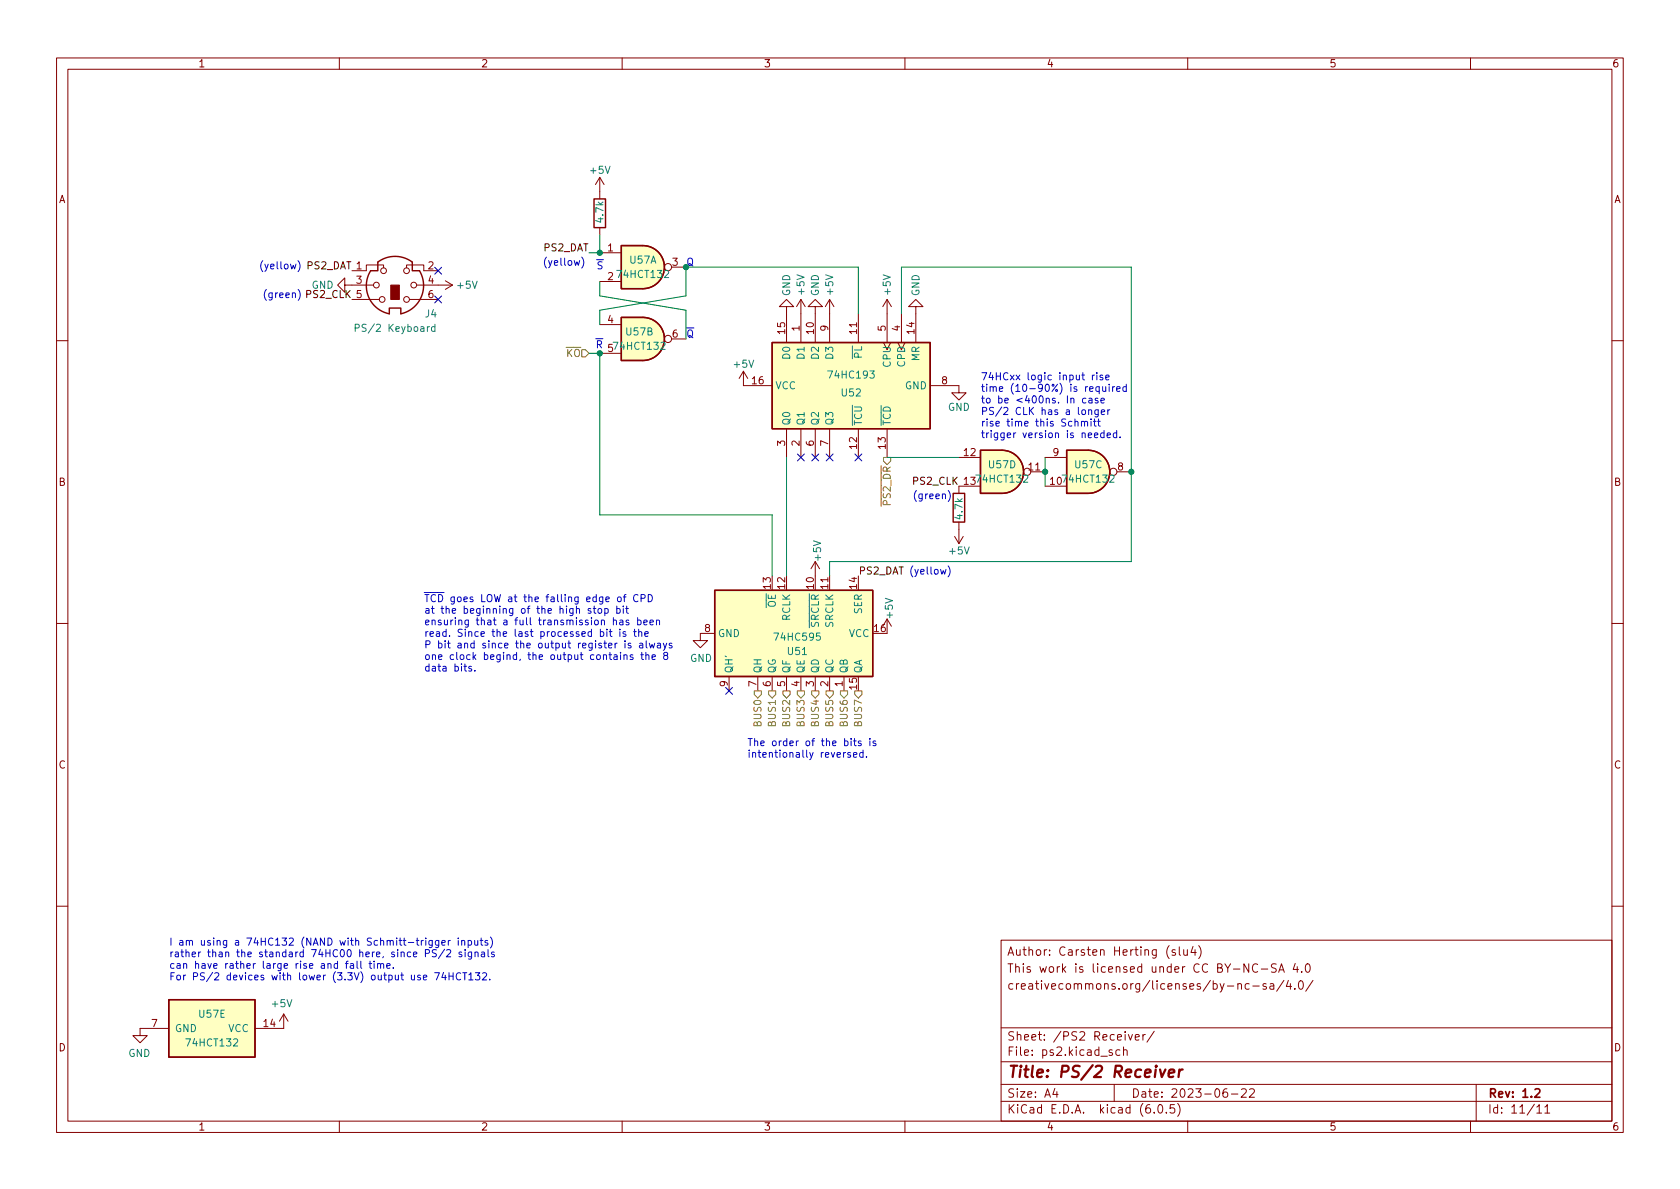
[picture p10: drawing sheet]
<svg xmlns="http://www.w3.org/2000/svg" width="297mm" height="210mm" viewBox="0 0 297 210" stroke-linecap="round" stroke-linejoin="round" font-family="sans-serif">
<g fill="none" stroke="#840000" stroke-width=".18">
<path d="M10 10.2h277v190.1h-277zM12 12.2h273v186.1h-273zM60 10.2v2M110 10.2v2M160 10.2v2M210 10.2v2M260 10.2v2M106 31.4v3.8M106 31.4l.8 1.2M106 31.4l-.7 1.2M61 50.4v-1.3l-1.3 1.3 1.3 1.3v-1.3h5M62.2 53h4.9"/>
<path d="M67.8 47.4v-.5h-3v1h-2.6M71.9 47.4v-.5h3v1h2.6M72.4 53h5.1M73.7 50.4h6.3M78.7 49.7l1.3 .7M80 50.4l-1.3 .8M106 44.7h3.9M106 49.8h3.9M106 40.3v1.2M106 57.4h3.9M118.7 47.2h2.6M118.7 59.9h2.6"/>
<path d="M139.1 54.2h-1.3l1.3-1.2 1.2 1.2h-1.2v6.4M141.6 53v7.6M141.6 53l.8 1.2M141.6 53l-.8 1.2M144.1 54.2h-1.2l1.2-1.2 1.3 1.2h-1.3v6.4M146.7 53v7.6M146.7 53l.7 1.2M146.7 53l-.8 1.2M151.8 55.5v5.1M156.8 53l.8 1.2M156.8 53v7.6M156.8 53l-.7 1.2"/>
<path d="M159.4 55.5v5.1M161.9 54.2h-1.2l1.2-1.2 1.3 1.2h-1.3v6.4M10 60.2h2M106 62.5h3.9M131.4 65.7l.8 1.2M131.4 65.7v2.5h5.1M131.4 65.7l-.7 1.2M139.1 75.8v5.1M141.6 75.8v5.1M144.1 75.8v5.1M146.7 75.8v5.1M151.8 75.8v5.1"/>
<path d="M156.2 60.6l.6 1.2 .7-1.2M156.8 75.8v5.1M164.5 68.2h5v1.3h-1.2l1.2 1.2 1.3-1.2h-1.3M285 60.2h2M144.1 99.3v2.5M144.1 99.3l-.7 1.3M144.1 99.3l.8 1.3M168.8 94.9l.7 1.2M169.5 80.9h3.9M169.5 92.3v3.8M170.3 94.9l-.8 1.2M173.4 86h-3.9v1.2"/>
<path d="M182.2 83.4h2.6M184.8 86h3.8M184.8 80.9h3.8M197.5 83.4h2.5M10 110.2h2M126.4 112h-2.6v1.3h1.3l-1.3 1.2-1.2-1.2h1.2M128.9 119.6v2.6M134 119.6v2.6M136.5 119.6v2.6M139.1 119.6v2.6M141.6 119.6v2.6M144.1 119.6v2.6"/>
<path d="M146.7 101.8v2.6M146.7 119.6v2.6M149.2 119.6v2.6M156.8 109.5v2.5M156.8 109.5l-.7 1.2M156.8 109.5l.8 1.2M285 110.2h2M10 160.2h2M50.2 179.3l.7 1.3M50.2 179.3v2.6h-5.1M50.2 179.3l-.8 1.3M177 166.3h108v32h-108z"/>
<path d="M206.7 167.2a1.72 1.72 0 0 0 0 2.3M207.8 168l-.4-.1-.2 .2 .1 .3 .5 .1v.4h-.6M208.5 167.4v1.3l.2 .2M209.3 167.9l.1 1h.3l.2-.1M209.9 167.9v1M210.9 167.4l-.3 1h.9M211.3 167.9v1M211.9 167.2a1.72 1.72 0 0 1 0 2.3M220.9 174l-.5-.1-.3 .3v.4l.2 .3h.6M221.5 174.4h1.1M222.4 170.6a.6 .6 0 0 0-.8 0 .6 .6 0 0 0-.2 .7 .56 .56 0 0 0 .3 .6 .56 .56 0 0 0 .7-.1M223 171.4h1.1"/>
<path d="M223.9 174l-.4-.1-.2 .2 .1 .3 .5 .1v.4h-.6M224.6 174h.5l.1 .9M225.2 174.3l-.5 .1a.29 .29 0 0 0-.2 .2 .29 .29 0 0 0 .2 .3h.5M225.6 170.5l-.5-.1-.3 .3 .1 .4 .7 .3v.4l-.2 .1h-.6M226.1 171.9l.5-1.5 .5 1.5M226.2 171.5h.7M227 173.4l-1.3 1.9M227.8 173.4l-.4 1h1M228.1 173.9v1M228.9 174.8v.1M229 170.4l-.4 1h1M229.4 170.9v1"/>
<path d="M229.7 173.6l.2-.2a.81 .81 0 0 1 .6 .7 .81 .81 0 0 1-.3 .8h-.1a.81 .81 0 0 1-.4-1.3zM230.1 171.8v.1M230.9 170.6l.2-.2a.81 .81 0 0 1 .6 .7 .81 .81 0 0 1-.3 .8h-.1a.81 .81 0 0 1-.4-1.3zM232.1 173.4l-1.2 1.9M285 160.2h2M29.8 181.9h-5v1.2h-1.3l1.3 1.3 1.2-1.3h-1.2M60 198.3v2M110 198.3v2M160 198.3v2M177 194.8h108M177 191.8h108M177 187.8h108"/>
<path d="M177 181.8h108M186.5 192.5l-.4 1h1M186.9 193v1M196.6 185.7l-.3-.1-.2 .2v.3l.5 .1v.4h-.5M197 191.8v3M198 185.7l-.4-.1-.3 .3v.4l.1 .3h.6M198.6 185.8l.3-.2 .3 .1 .1 .9M198.6 185.1v1.5M199.5 182.9l.4 1 .3-1M200.7 183.4l.7-.1v-.3l-.5-.1-.2 .2 .1 .8h.6M202.1 182.9v1M202.5 182.9l-.3 .1-.1 .2"/>
<path d="M204.1 196.7v.1M204.1 182.4l-1.3 1.9M204.9 195.4l.2-.1a.81 .81 0 0 1 .6 .7 .81 .81 0 0 1-.3 .8h-.2a.81 .81 0 0 1-.6-.6 .81 .81 0 0 1 .3-.8zM206.2 196.7v.1M207.6 195.3h-.7v.7l.2-.1 .5 .1 .1 .2-.1 .5-.2 .1-.5-.1M208.2 195.1a1.72 1.72 0 0 1 0 2.3M210 198.3v2M216.9 192.5a.59 .59 0 0 0-.7 .7v.5l.2 .3h.4l.2-.1 .1-.5-.2-.2-.4-.1-.3 .3M217.7 193.5h1.2M219.5 192.7l.6-.2 .2 .2 .1 .3-1 1h1M220.9 192.7l.6-.2 .2 .2 .1 .3-.9 1h.9M260 198.3v2"/>
<path d="M261 191.8v6.5M271.7 195.8l.5-.5v1.5M271.7 196.8h.9M273.1 195.8l.5-.5v1.5M273.1 196.8h.9"/>
<circle cx="66.5" cy="50.4" r=".51"/>
<circle cx="67.6" cy="53" r=".51"/>
<circle cx="67.8" cy="47.9" r=".51"/>
<circle cx="71.9" cy="53" r=".51"/>
<circle cx="71.9" cy="47.9" r=".51"/>
<circle cx="73.2" cy="50.4" r=".51"/>
<circle cx="118.1" cy="59.9" r=".63"/>
<circle cx="118.1" cy="47.2" r=".63"/>
<circle cx="181.6" cy="83.4" r=".63"/>
<circle cx="196.8" cy="83.4" r=".63"/>
</g>
<path d="M271.4 192.7l.6-.2 .2 .2 .1 .3-1 1h1" fill="none" stroke="#840000" stroke-width=".3"/>
<path d="M205.1 189.1l.3 1.4 .7-1.4M206.6 189.8l1-.2v-.4l-.2-.1-.6 .1-.2 1 .2 .3 .6-.1M208.5 189.1l-.1 1.4M209.1 189.1l-.4 .1-.2 .3" fill="none" stroke="#840000" stroke-width=".4"/>
<g fill="#ffffc2" stroke="#ffffc2" stroke-width=".18">
<path d="M113.7 43.4a3.8 3.8 0 0 1 3.8 3.8 3.8 3.8 0 0 1-3.8 3.8z"/>
<path d="M109.9 43.4h3.8v7.6h-3.8z"/>
<path d="M192.4 79.6a3.8 3.8 0 0 1 3.8 3.8 3.8 3.8 0 0 1-3.8 3.8z"/>
<path d="M188.6 79.6h3.8v7.6h-3.8z"/>
<path d="M177.2 79.6a3.8 3.8 0 0 1 3.8 3.8 3.8 3.8 0 0 1-3.8 3.8z"/>
<path d="M173.4 79.6h3.8v7.6h-3.8z"/>
<path d="M136.5 60.6h28v15.2h-28z"/>
<path d="M29.8 176.8h15.3v10.1h-15.3z"/>
<path d="M126.4 104.4h27.9v15.2h-27.9z"/>
<path d="M113.7 56.1a3.8 3.8 0 0 1 3.8 3.8 3.8 3.8 0 0 1-3.8 3.8z"/>
<path d="M109.9 56.1h3.8v7.6h-3.8z"/>
</g>
<path d="M105 35.2h2.1v5.1h-2.1zM66.8 46.4a5.1 5.1 0 0 1 6.1 0v1.5h1.3a5.1 5.1 0 0 1-3.3 7.6v-1h-2.1v1a5 5 0 0 1-3.3-7.6h1.3zM113.7 43.4h-3.8v7.6h3.8M113.7 56.1h-3.8v7.6h3.8M113.7 43.4a3.8 3.8 0 0 1 3.8 3.8 3.8 3.8 0 0 1-3.8 3.8M113.7 56.1a3.8 3.8 0 0 1 3.8 3.8 3.8 3.8 0 0 1-3.8 3.8M136.5 60.6h28v15.2h-28zM173.4 79.6h3.8a3.8 3.8 0 0 1 3.8 3.8 3.8 3.8 0 0 1-3.8 3.8h-3.8zM188.6 79.6h3.8a3.8 3.8 0 0 1 3.8 3.8 3.8 3.8 0 0 1-3.8 3.8h-3.8zM168.5 87.2h2.1v5.1h-2.1zM126.4 104.4h27.9v15.2h-27.9zM29.8 176.8h15.3v10.1h-15.3z" fill="none" stroke="#840000" stroke-width=".25"/>
<path d="M69.1 50.4h1.5v2.6h-1.5z" fill="#840000" stroke="#840000" stroke-width=".18"/>
<path d="M62.8 58l.6-.1 .1-.1v-.3l-.7-.2v1.3M76.9 57.8h-.4l-.2 .2 .1 .5h.5M76.9 57.3v1.3" fill="none" stroke="#008484" stroke-width=".18"/>
<path d="M102.9 61.8h.6l.6 .7-.6 .6h-.6zM133.3 122.2h1.3v.6l-.6 .6-.7-.6zM135.9 122.2h1.3v.6l-.7 .6-.6-.6zM138.4 122.2h1.3v.6l-.6 .6-.7-.6zM141 122.2h1.2v.6l-.6 .6-.6-.6zM143.5 122.2h1.3v.6l-.7 .6-.6-.6zM146 122.2h1.3v.6l-.6 .6-.7-.6zM148.6 122.2h1.3v.6l-.7 .6-.6-.6zM151.1 122.2h1.3v.6l-.6 .6-.7-.6z" fill="none" stroke="#848400" stroke-width=".18"/>
<g fill="none" stroke="#0000c2" stroke-width=".18">
<path d="M51.4 46.7l.2 .9 .2-.7 .3 .7 .2-.9M52.7 46.1a1.46 1.46 0 0 1 0 1.9M52.7 51.2a1.46 1.46 0 0 1 0 1.9M101.5 46.1l.3 .8 .2-.6 .3 .6 .2-.8M102.9 45.5a1.46 1.46 0 0 1 0 1.9M105.5 45.9h1.2M106.5 46.3h-.5l-.3 .2 .1 .3 .6 .3v.3l-.2 .2-.5-.1M190.1 74.6l.1-.1 .3 .1 .1 .8M191.2 74.6l.2-.1 .3 .1 .1 .8M191.2 74.5v.9M191.8 74.7l.1-.2 .3 .1 .1 .8M192 70.5l-.4-.1-.2 .3 .1 .5h.5"/>
<path d="M192.5 72.6l.2-.1h.3v.8M192.5 72.5v.8M192.5 70.5h.5l.1 .8M192.9 74.1v.1M192.9 74.5v.9M193.1 70.7l-.4 .1-.2 .2 .2 .3 .4-.1M193.1 66.3v.9M193.3 74.5h.5M193.5 66.3l-.4 .3M193.5 74.1v1.1l.3 .2M193.5 77l.6-.1v-.3h-.4l-.2 .1 .1 .6h.5M193.9 65.9v.1"/>
<path d="M193.9 66.3v.9M194.1 74.5h.4M194.1 70.5l-.3-.1-.2 .2 .1 .2 .4 .1v.3h-.5M194.2 72.5v1l-.3 .2h-.3M194.2 72.5h-.4l-.2 .2 .1 .5h.5M194.2 74.1v1.1l.3 .2M194.4 68.4h-.4l-.2 .2 .1 .6h.5M194.4 68.4v1.2M194.7 70.8l.6-.1-.1-.2-.4-.1-.1 .2v.6h.5M194.7 72.9l.6-.1v-.3h-.4l-.2 .1 .1 .6h.5M195 66.4l-.3-.1-.2 .2v.2l.5 .1v.3h-.5M195 68.4v.8h.3l.2-.1"/>
<path d="M195.2 76.6h-.4l-.2 .2 .1 .5h.5M195.2 76.1v1.3M195.5 66.8l.6-.2-.1-.2-.3-.1-.2 .2 .1 .6h.4M195.5 68.4v.8M195.7 77l.7-.1-.1-.3h-.4l-.2 .1 .1 .6h.5M195.9 72.5v.8M196.1 67.9v.2M196.1 68.4v.8M196.2 72.5l-.3 .2M196.7 68.4v.8M197.1 68.4l-.4 .2M197.4 68.8l.6-.1v-.3h-.4l-.2 .2 .1 .6h.5"/>
<path d="M197.4 76.6h-.3l-.3 .2 .2 .5h.4M197.4 76.1v1.3M198 77.3v.1M199.1 68.4h-.3l-.3 .2 .1 .6h.5M199.1 67.9v1.3M167.7 86.7a1.46 1.46 0 0 1 0 2M83.4 117.9l-.4-.1-.1 .2v.2l.5 .1v.3h-.5M84 118.6v.1M104.5 107.7l-.3-.1-.2 .2v.2l.5 .1v.3h-.5M104.9 107.6h.5M105.1 107.2v1.1l.3 .1M105.8 107.7l.4-.1 .2 .2v.4l-.2 .2h-.4l-.1-.2z"/>
<path d="M106.2 111.8l.3-.1 .3 .2-.2 .6h-.4M106.9 107.7l.4-.1 .2 .2-.1 .6h-.5M106.9 107.6v1.3M107.3 111.7v.8M107.7 111.7h.5M107.9 111.3v1.1l.3 .1M108.4 109.8l.2-.2 .3 .1 .1 .8M108.4 109.2v1.3M108.6 115.8h.5v.8M109.1 107.7l.3-.1 .3 .2-.2 .6h-.4M109.1 107.2v1.2M109.1 116.1h-.4l-.2 .2 .2 .3h.4"/>
<path d="M109.6 109.7h.5v.8M109.6 111.3v.1M109.6 111.7v.8M109.7 115.4v.1M109.7 115.8v.8M110.1 109.9l-.4 .1-.2 .2 .2 .3 .4-.1M110.2 107.6v.8M110.3 115.9l.2-.1h.3l.1 .8M110.3 115.8v.8M110.5 113.3v.1M110.5 113.7v.9M110.6 111.8l-.3-.1-.2 .2 .1 .2 .4 .1v.3h-.5"/>
<path d="M110.6 107.6h.5M110.8 107.2v1.1l.3 .1M111.2 109.7l-.3-.1-.2 .2v.2l.5 .1v.3h-.5M111.5 113.8l-.3-.1-.1 .2v.2l.4 .1v.3h-.4M111.9 115.8h-.3l-.2 .2 .1 .1 .4 .2v.3h-.5M112 111.7h.5M112.2 111.3v1.1l.3 .1M112.7 109.7l.4-.1 .2 .3-.1 .5h-.5M112.7 109.2v1.3M112.8 105.3a.6 .6 0 0 0-.8 .4 .6 .6 0 0 0 .6 .7l.2-.1M112.9 111.8l.2-.1 .3 .1 .1 .7M112.9 111.3v1.2"/>
<path d="M113.1 113.8h.5l.1 .8M113.3 115.8h.5M113.3 105.8l.7-.1 .1-.1-.1-.3-.7-.2v1.3M113.5 115.4v1l.3 .2M113.7 114l-.5 .1-.2 .2 .2 .3 .5-.1M113.8 110.1l.6-.2v-.2l-.4-.1-.2 .2 .1 .6h.5M114 112.1l.6-.1v-.2l-.4-.1-.2 .2 .1 .6h.5M114.2 115.9l.2-.1h.3v.8M114.2 115.4v1.2M114.3 113.3v1.1l.1 .2M114.6 105.1a.64 .64 0 0 1 .8 .7 .64 .64 0 0 1-.8 .6zM114.8 113.7l.2 .9 .3-.6 .2 .6 .3-.9"/>
<path d="M114.9 110.1l.6-.2v-.2l-.4-.1-.2 .2 .1 .6h.5M115.3 116.2l.6-.1-.1-.3h-.3l-.2 .2v.6h.5M116.1 109.8l.2-.2 .3 .1v.8M116.1 109.6v.9M116.3 113.8h.4l.1 .8M116.8 114l-.4 .1-.2 .2 .2 .3 .4-.1M117.3 113.7l.3 .9M117.6 115.9l-.3-.2 .1-.2 .2-.1h.3l.2 .2-.1 .2-.5 .2-.2 .1v.3l.3 .2h.2l.3-.2v-.3l-.3-.2M117.9 113.7l-.4 1.2-.2 .1M118.8 113.8l-.3-.1-.2 .2 .1 .2 .4 .1v.3h-.5M166.3 100.7l.2 .8 .3-.6 .2 .6 .3-.8M167.6 100.1a1.46 1.46 0 0 1 0 1.9"/>
<path d="M150.4 133.1h-.3l-.2 .1v.2l.5 .1v.4h-.5M150.5 130.6v.1M150.5 131v.9M150.9 133.5l.6-.1-.1-.3h-.3l-.2 .1 .1 .7h.4M150.9 131h.5M151.1 130.6v1.1l.3 .2M152.2 131.1l-.3-.1-.1 .2v.2l.4 .1v.3h-.4M152.6 133.1h-.4l-.2 .2 .1 .6h.5M152.6 132.6v1.3M153.2 133.8v.1M153.8 130.6v.1M153.8 131v.9"/>
<path d="M154.8 131.1l-.3-.1-.1 .2v.2l.4 .1v.3h-.4M61.1 170.4h.5M61.6 170l-.4 .1v1.1M62 170.5h.5v.7M62.5 170.7l-.4 .1-.2 .1 .2 .3h.4M63.1 170v1.1l.2 .1M63.8 170v1.1l.2 .1M65.2 170.4h.5M65.4 170v1.1l.3 .1M66.1 170.4v.8M66.8 170.5l.1-.1 .3 .1 .1 .7M66.8 170.4v.8"/>
<path d="M67.3 170.6l.2-.2 .3 .1v.7M68.4 170.8l.6-.1-.1-.2-.3-.1-.2 .2v.6h.5M69.5 171.1v.1M75.2 168.6l.6-.1 .1-.2v-.3l-.7-.1v1.3M76.4 166.3v1l-.2 .3-.3-.1M76.4 166.4l-.3-.1-.3 .2 .1 .6h.5M76.9 172h.8l-.5 1.3M77.2 168l-.5-.1-.3 .3 .1 .3 .6 .2v.4l-.2 .1-.5-.1M77.6 166.3v1l-.3 .3-.3-.1M77.6 166.4l-.4-.1-.2 .2 .1 .6h.5M78.1 166.7l.6-.1v-.2l-.4-.1-.2 .2 .1 .6h.5M78.4 172l-.3 .9h.8"/>
<path d="M78.6 167.9l-1.1 1.6M78.7 172.4v.9M79 168l.5-.1 .2 .4-.8 .9h.8M79.3 166.3v.8M79.4 172v1.3M79.4 172.6h.7M79.6 166.3l-.3 .2M80.1 172v1.3M81 165.9v.1M81 166.3v.8M81.4 172.1a.6 .6 0 0 0-.8 .5 .6 .6 0 0 0 .6 .7l.2-.1M81.6 166.4l.2-.1 .3 .1 .1 .7"/>
<path d="M81.6 168.4l-.3-.1-.2 .2 .1 .2 .4 .1v.3h-.5M81.6 166.3v.8M81.8 172h.7M82.2 172v1.3M82.2 167.9v.1M82.2 168.3v.9M82.8 166.4l.3-.1 .3 .2-.1 .6h-.5M82.8 166.3v1.3M82.9 172.4l.4-.4v1.3M82.9 173.3h.7M83.4 168.3v1.1l-.3 .2h-.3M83.4 168.4l-.4-.1-.2 .3 .1 .5h.5"/>
<path d="M83.9 166.3l.1 .8h.3l.2-.1M84 168.5l.2-.2 .3 .1v.8M84 168.3v.9M84 172h.8l-.4 .5 .4 .1v.6l-.2 .1-.6-.1M84.5 166.3v.8M84.9 166.3h.5M85.1 165.9v1.1l.3 .1M85.1 168.4h.5l.1 .8M85.3 172.1l.5-.1 .2 .4-.7 .9h.7M85.7 168.6l-.4 .1-.2 .2 .2 .3 .4-.1M86.2 166.4l-.3-.1-.2 .2 .1 .2 .4 .1v.3h-.5M86.3 167.9v1.1l.2 .2"/>
<path d="M86.6 173.2v.1M86.7 165.7a1.46 1.46 0 0 1 0 1.9M87.4 168.4l-.3-.1-.2 .2 .1 .2 .4 .1v.3h-.5"/>
</g>
<path d="M106 41.5v3.2h-1.9M106 49.8v2.5l15.3 2.6v5M151.8 55.5v-8.3h-30.5v5.1l-15.3 2.6v2.5M159.4 55.5v-8.3h40.6v52.1h-53.3v2.5M106 62.5v28.6h30.5v10.7M139.1 80.9v20.9M156.8 80.9h12.7M184.8 80.9v5.1" fill="none" stroke="#008400" stroke-width=".18"/>
<g fill="none" stroke="#000084" stroke-width=".18">
<path d="M76.9 52.3l1.2 1.3M76.9 47.3l1.2 1.2M78.1 52.3l-1.2 1.3M78.1 47.3l-1.2 1.2M141 80.3l1.2 1.2M142.2 80.3l-1.2 1.2M143.5 80.3l1.3 1.2M144.8 80.3l-1.3 1.2M146.1 80.3l1.2 1.2M147.3 80.3l-1.2 1.2M151.2 80.3l1.2 1.2M152.4 80.3l-1.2 1.2"/>
<path d="M128.3 121.6l1.2 1.2M129.5 121.6l-1.2 1.2"/>
</g>
<g fill="#008400" stroke="#008400" stroke-width=".18">
<circle cx="184.8" cy="83.4" r=".46"/>
<circle cx="200" cy="83.4" r=".46"/>
<circle cx="121.3" cy="47.2" r=".46"/>
<circle cx="106" cy="62.5" r=".46"/>
<circle cx="106" cy="44.7" r=".46"/>
</g>
<text font-size="2.8" fill="#840000" x="178" y="190.6">Title: PS/2 Receiver</text>
<g font-size="2.1" fill="#840000">
<text x="178" y="172">This work is licensed under CC BY-NC-SA 4.0</text>
<text x="178" y="169">Author: Carsten Herting (slu4)</text>
<text x="178" y="175">creativecommons.org/licenses/by-nc-sa/4.0/</text>
<text x="178" y="184">Sheet: /PS2 Receiver/</text>
<text x="178" y="186.7">File: ps2.kicad_sch</text>
<text x="178" y="196.9">KiCad E.D.A. kicad (6.0.5)</text>
<text x="178" y="194.1">Size: A4</text>
<text x="200" y="194.1">Date: 2023-06-22</text>
<text x="263" y="194.1">Rev: 1.2</text>
<text x="263" y="196.9">Id: 11/11</text>
</g>
<g font-size="1.8" fill="#840000">
<text x="35" y="11.9">1</text>
<text x="85" y="11.9">2</text>
<text x="135" y="11.9">3</text>
<text x="185" y="11.9">4</text>
<text x="235" y="11.9">5</text>
<text x="285" y="11.9">6</text>
<text x="10.3" y="35.9">A</text>
<text x="285.3" y="35.9">A</text>
<text x="75.7" y="47.6">2</text>
<text x="107.5" y="44.4">1</text>
<text x="118.9" y="47">3</text>
<text x="63" y="50.2">3</text>
<text x="75.7" y="50.2">4</text>
<text x="75.7" y="52.7">6</text>
<text x="107.5" y="49.5">2</text>
<text x="107.5" y="57.1">4</text>
<text x="118.9" y="59.7">6</text>
<text x="138.8" y="59" transform="rotate(-90 138.8 59)">15</text>
<text x="141.4" y="58.5" transform="rotate(-90 141.4 58.5)">1</text>
<text x="143.9" y="59" transform="rotate(-90 143.9 59)">10</text>
<text x="146.4" y="58.5" transform="rotate(-90 146.4 58.5)">9</text>
<text x="151.5" y="59" transform="rotate(-90 151.5 59)">11</text>
<text x="156.6" y="58.5" transform="rotate(-90 156.6 58.5)">5</text>
<text x="159.1" y="58.5" transform="rotate(-90 159.1 58.5)">4</text>
<text x="161.7" y="59" transform="rotate(-90 161.7 59)">14</text>
<text x="107.5" y="62.2">5</text>
<text x="133" y="67.9">16</text>
<text x="166.5" y="67.9">8</text>
<text x="138.8" y="78.8" transform="rotate(-90 138.8 78.8)">3</text>
<text x="141.4" y="78.8" transform="rotate(-90 141.4 78.8)">2</text>
<text x="143.9" y="78.8" transform="rotate(-90 143.9 78.8)">6</text>
<text x="146.4" y="78.8" transform="rotate(-90 146.4 78.8)">7</text>
<text x="151.5" y="79.3" transform="rotate(-90 151.5 79.3)">12</text>
<text x="156.6" y="79.3" transform="rotate(-90 156.6 79.3)">13</text>
<text x="170.5" y="80.6">12</text>
<text x="181.9" y="83.2">11</text>
<text x="186.2" y="80.6">9</text>
<text x="197.6" y="83.2">8</text>
<text x="10.3" y="85.9">B</text>
<text x="185.7" y="85.7">10</text>
<text x="285.3" y="85.9">B</text>
<text x="136.3" y="104.1" transform="rotate(-90 136.3 104.1)">13</text>
<text x="138.8" y="104.1" transform="rotate(-90 138.8 104.1)">12</text>
<text x="143.9" y="104.1" transform="rotate(-90 143.9 104.1)">10</text>
<text x="146.4" y="104.1" transform="rotate(-90 146.4 104.1)">11</text>
<text x="151.5" y="104.1" transform="rotate(-90 151.5 104.1)">14</text>
<text x="124.6" y="111.8">8</text>
<text x="154.6" y="111.8">16</text>
<text x="128.7" y="121.4" transform="rotate(-90 128.7 121.4)">9</text>
<text x="133.7" y="121.4" transform="rotate(-90 133.7 121.4)">7</text>
<text x="136.3" y="121.4" transform="rotate(-90 136.3 121.4)">6</text>
<text x="138.8" y="121.4" transform="rotate(-90 138.8 121.4)">5</text>
<text x="141.4" y="121.4" transform="rotate(-90 141.4 121.4)">4</text>
<text x="143.9" y="121.4" transform="rotate(-90 143.9 121.4)">3</text>
<text x="146.4" y="121.4" transform="rotate(-90 146.4 121.4)">2</text>
<text x="149" y="121.4" transform="rotate(-90 149 121.4)">1</text>
<text x="151.5" y="121.9" transform="rotate(-90 151.5 121.9)">15</text>
<text x="10.3" y="135.9">C</text>
<text x="285.3" y="135.9">C</text>
<text x="10.3" y="185.9">D</text>
<text x="26.8" y="181.6">7</text>
<text x="46.6" y="181.6">14</text>
<text x="285.3" y="185.9">D</text>
<text x="35" y="199.9">1</text>
<text x="85" y="199.9">2</text>
<text x="135" y="199.9">3</text>
<text x="185" y="199.9">4</text>
<text x="235" y="199.9">5</text>
<text x="285" y="199.9">6</text>
</g>
<g font-size="1.8" fill="#008484">
<text x="104.4" y="30.7">+5V</text>
<text x="106.7" y="39.2" transform="rotate(-90 106.7 39.2)">4.7k</text>
<text x="111.4" y="46.6">U57A</text>
<text x="55.1" y="51">GND</text>
<text x="81" y="51">+5V</text>
<text x="109.4" y="49.1">74HCT132</text>
<text x="139.7" y="52.4" transform="rotate(-90 139.7 52.4)">GND</text>
<text x="142.2" y="52" transform="rotate(-90 142.2 52)">+5V</text>
<text x="144.8" y="52.4" transform="rotate(-90 144.8 52.4)">GND</text>
<text x="147.3" y="52" transform="rotate(-90 147.3 52)">+5V</text>
<text x="157.5" y="52" transform="rotate(-90 157.5 52)">+5V</text>
<text x="162.6" y="52.4" transform="rotate(-90 162.6 52.4)">GND</text>
<text x="63.6" y="58.7">PS/2 Keyboard</text>
<text x="75.2" y="56.1">J4</text>
<text x="110.8" y="59.3">U57B</text>
<text x="129.8" y="65">+5V</text>
<text x="139.7" y="63.3" transform="rotate(-90 139.7 63.3)">D0</text>
<text x="142.2" y="63.3" transform="rotate(-90 142.2 63.3)">D1</text>
<text x="144.8" y="63.3" transform="rotate(-90 144.8 63.3)">D2</text>
<text x="147.3" y="63.3" transform="rotate(-90 147.3 63.3)">D3</text>
<text x="152.4" y="64.7" transform="rotate(-90 152.4 64.7)">~{PL}</text>
<text x="157.5" y="64.8" transform="rotate(-90 157.5 64.8)">CPU</text>
<text x="160" y="64.8" transform="rotate(-90 160 64.8)">CPD</text>
<text x="162.6" y="63.8" transform="rotate(-90 162.6 63.8)">MR</text>
<text x="137" y="68.8">VCC</text>
<text x="146.8" y="66.9">74HC193</text>
<text x="148.9" y="70.1">U52</text>
<text x="160" y="68.8">GND</text>
<text x="139.7" y="75.3" transform="rotate(-90 139.7 75.3)">Q0</text>
<text x="142.2" y="75.3" transform="rotate(-90 142.2 75.3)">Q1</text>
<text x="144.8" y="75.3" transform="rotate(-90 144.8 75.3)">Q2</text>
<text x="147.3" y="75.3" transform="rotate(-90 147.3 75.3)">Q3</text>
<text x="152.4" y="75.3" transform="rotate(-90 152.4 75.3)">~{TCU}</text>
<text x="157.5" y="75.3" transform="rotate(-90 157.5 75.3)">~{TCD}</text>
<text x="167.6" y="72.6">GND</text>
<text x="174.9" y="82.8">U57D</text>
<text x="190.1" y="82.8">U57C</text>
<text x="172.9" y="85.3">74HCT132</text>
<text x="188.1" y="85.3">74HCT132</text>
<text x="170.2" y="91.7" transform="rotate(-90 170.2 91.7)">4.7k</text>
<text x="145.2" y="99.1" transform="rotate(-90 145.2 99.1)">+5V</text>
<text x="167.9" y="98">+5V</text>
<text x="126.9" y="112.6">GND</text>
<text x="137.2" y="108.8" transform="rotate(-90 137.2 108.8)">~{OE}</text>
<text x="137.2" y="113.3">74HC595</text>
<text x="139.7" y="109.8" transform="rotate(-90 139.7 109.8)">RCLK</text>
<text x="144.8" y="112.4" transform="rotate(-90 144.8 112.4)">~{SRCLR}</text>
<text x="147.3" y="111" transform="rotate(-90 147.3 111)">SRCLK</text>
<text x="150.1" y="112.6">VCC</text>
<text x="152.4" y="108.5" transform="rotate(-90 152.4 108.5)">SER</text>
<text x="157.9" y="109.2" transform="rotate(-90 157.9 109.2)">+5V</text>
<text x="122" y="117">GND</text>
<text x="129.5" y="119.1" transform="rotate(-90 129.5 119.1)">QH'</text>
<text x="134.6" y="119.1" transform="rotate(-90 134.6 119.1)">QH</text>
<text x="137.2" y="119.1" transform="rotate(-90 137.2 119.1)">QG</text>
<text x="139.3" y="115.8">U51</text>
<text x="139.7" y="119.1" transform="rotate(-90 139.7 119.1)">QF</text>
<text x="142.2" y="119.1" transform="rotate(-90 142.2 119.1)">QE</text>
<text x="144.8" y="119.1" transform="rotate(-90 144.8 119.1)">QD</text>
<text x="147.3" y="119.1" transform="rotate(-90 147.3 119.1)">QC</text>
<text x="149.9" y="119.1" transform="rotate(-90 149.9 119.1)">QB</text>
<text x="152.4" y="119.1" transform="rotate(-90 152.4 119.1)">QA</text>
<text x="35.3" y="180">U57E</text>
<text x="48.2" y="178.1">+5V</text>
<text x="30.9" y="182.5">GND</text>
<text x="33.2" y="185">74HCT132</text>
<text x="40.3" y="182.5">VCC</text>
<text x="22.7" y="186.9">GND</text>
</g>
<g font-size="1.8" fill="#0000c2">
<text x="45.7" y="47.6">(yellow)</text>
<text x="95.9" y="47">(yellow)</text>
<text x="121.3" y="47">Q</text>
<text x="46.4" y="52.7">(green)</text>
<text x="121.3" y="59.7">~{Q}</text>
<text x="173.4" y="67.2">74HCxx logic input rise</text>
<text x="173.4" y="69.3">time (10-90%) is required</text>
<text x="173.4" y="71.3">to be &lt;400ns. In case</text>
<text x="173.4" y="73.4">PS/2 CLK has a longer</text>
<text x="173.4" y="75.4">rise time this Schmitt</text>
<text x="173.4" y="77.5">trigger version is needed.</text>
<text x="161.3" y="88.3">(green)</text>
<text x="151.8" y="101.6">PS2_DAT (yellow)</text>
<text x="74.9" y="106.5">~{TCD} goes LOW at the falling edge of CPD</text>
<text x="74.9" y="108.5">at the beginning of the high stop bit</text>
<text x="74.9" y="110.6">ensuring that a full transmission has been</text>
<text x="74.9" y="112.6">read. Since the last processed bit is the</text>
<text x="74.9" y="114.6">P bit and since the output register is always</text>
<text x="74.9" y="116.7">one clock begind, the output contains the 8</text>
<text x="74.9" y="118.7">data bits.</text>
<text x="132.1" y="131.9">The order of the bits is</text>
<text x="132.1" y="134">intentionally reversed.</text>
<text x="29.8" y="167.2">I am using a 74HC132 (NAND with Schmitt-trigger inputs)</text>
<text x="29.8" y="169.3">rather than the standard 74HC00 here, since PS/2 signals</text>
<text x="29.8" y="171.3">can have rather large rise and fall time.</text>
<text x="29.8" y="173.3">For PS/2 devices with lower (3.3V) output use 74HCT132.</text>
</g>
<g font-size="1.8">
<text x="54.3" y="47.6">PS2_DAT 1</text>
<text x="96.2" y="44.4">PS2_DAT</text>
<text x="54.3" y="52.7">PS2_CLK 5</text>
<text x="161.6" y="85.7">PS2_CLK 13</text>
</g>
<g font-size="1.8" fill="#848400">
<text x="98.7" y="63.1">~{KO}</text>
<text x="157.5" y="90.5" transform="rotate(-90 157.5 90.5)">~{PS2_DR}</text>
<text x="134.6" y="128.3" transform="rotate(-90 134.6 128.3)">BUS0</text>
<text x="137.2" y="128.3" transform="rotate(-90 137.2 128.3)">BUS1</text>
<text x="139.7" y="128.3" transform="rotate(-90 139.7 128.3)">BUS2</text>
<text x="142.2" y="128.3" transform="rotate(-90 142.2 128.3)">BUS3</text>
<text x="144.8" y="128.3" transform="rotate(-90 144.8 128.3)">BUS4</text>
<text x="147.3" y="128.3" transform="rotate(-90 147.3 128.3)">BUS5</text>
<text x="149.9" y="128.3" transform="rotate(-90 149.9 128.3)">BUS6</text>
<text x="152.4" y="128.3" transform="rotate(-90 152.4 128.3)">BUS7</text>
</g>
<text font-size="1.8" fill="#008400" x="104" y="61.6">~{R} 74HCT132</text>
</svg>
